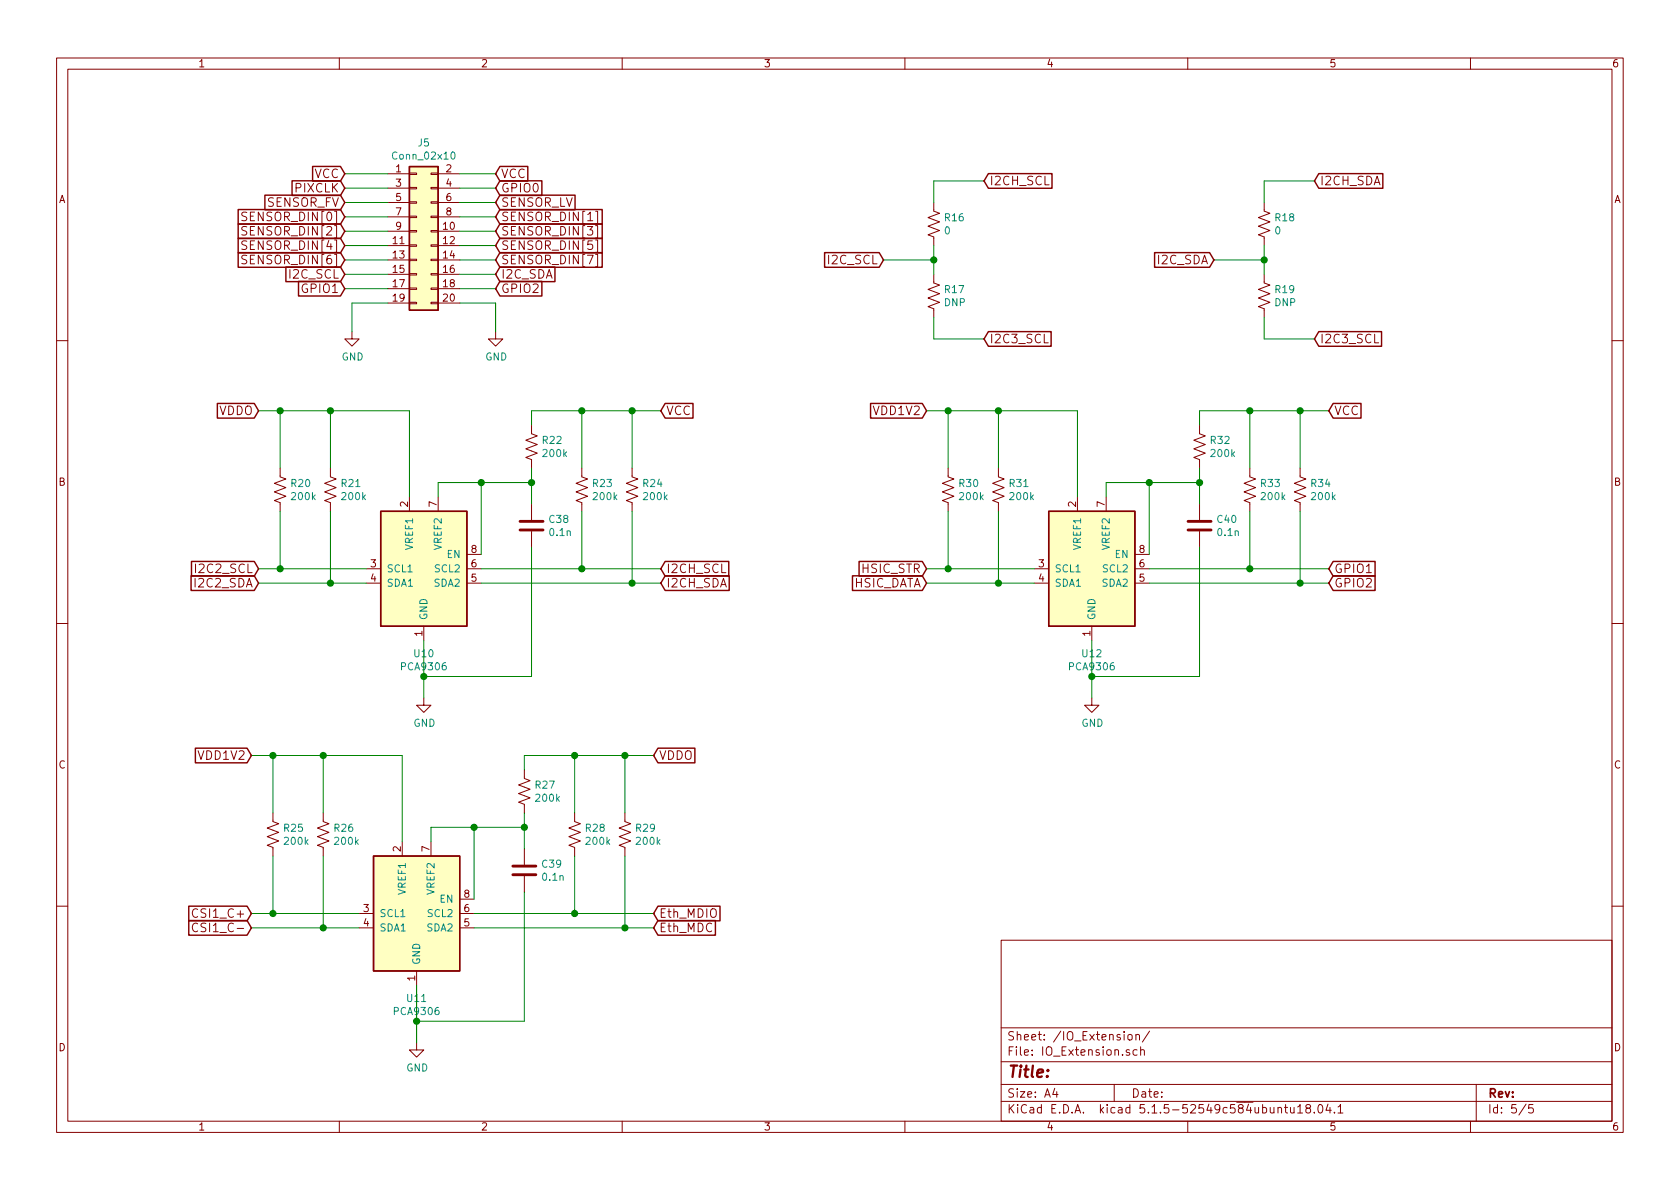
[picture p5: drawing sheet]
<svg xmlns="http://www.w3.org/2000/svg" width="297mm" height="210mm" viewBox="0 0 297 210" stroke-linecap="round" stroke-linejoin="round" font-family="sans-serif">
<g fill="none" stroke="#840000" stroke-width=".18">
<path d="M10 10.3h277v189.9h-277zM12 12.2h273v186.1h-273zM60 10.3v1.9M110 10.3v1.9M160 10.3v1.9M210 10.3v1.9M260 10.3v1.9M43.6 37.6a.68 .68 0 0 0-.8 0v.5l.8 .3v.5a.62 .62 0 0 1-.9 .1M68.6 30.7h3.8M68.6 33.3h3.8M68.6 35.8h3.8M68.6 38.3h3.8"/>
<path d="M72.4 38.2h1.3v.3h-1.3zM72.4 35.7h1.3v.2h-1.3zM72.4 33.1h1.3v.3h-1.3zM72.4 30.6h1.3v.3h-1.3zM76.2 38.2h1.3v.3h-1.3zM76.2 35.7h1.3v.2h-1.3zM76.2 33.1h1.3v.3h-1.3zM76.2 30.6h1.3v.3h-1.3zM77.5 30.7h3.8M77.5 33.3h3.8M77.5 35.8h3.8M77.5 38.3h3.8"/>
<path d="M105.3 39.9h.4v2.2h-.4M105.3 37.4h.4v2.1h-.4M165.1 35.8v1.5l1 .4-2 .8 2 .7-2 .8 2 .8-2 .7 1 .4v1.5M223.5 35.8v1.5l1 .4-2 .8 2 .7-2 .8 2 .8-2 .7 1 .4v1.5M43.6 45.2a.68 .68 0 0 0-.8 .1v.4l.8 .4v.4a.62 .62 0 0 1-.9 .1M43.6 40.1a.68 .68 0 0 0-.8 .1v.4l.8 .4v.4a.62 .62 0 0 1-.9 .1M43.6 42.7a.68 .68 0 0 0-.8 0v.5l.8 .3v.5a.62 .62 0 0 1-.9 0M62.2 58.7v1.2h1.3l-1.3 1.3-1.2-1.3h1.2M68.6 40.9h3.8M68.6 43.4h3.8M68.6 46h3.8M68.6 48.5h3.8"/>
<path d="M68.6 51h3.8M68.6 53.6h3.8M72.4 45.8h1.3v.3h-1.3zM72.4 48.4h1.3v.2h-1.3zM72.4 50.9h1.3v.3h-1.3zM72.4 53.5h1.3v.2h-1.3zM72.4 43.3h1.3v.3h-1.3zM72.4 40.8h1.3v.2h-1.3zM76.2 45.8h1.3v.3h-1.3zM76.2 48.4h1.3v.2h-1.3zM76.2 50.9h1.3v.3h-1.3zM76.2 53.5h1.3v.2h-1.3z"/>
<path d="M76.2 43.3h1.3v.3h-1.3zM76.2 40.8h1.3v.2h-1.3zM77.5 40.9h3.8M77.5 43.4h3.8M77.5 46h3.8M77.5 48.5h3.8M77.5 51h3.8M77.5 53.6h3.8M87.6 58.7v1.2h1.3l-1.3 1.3-1.2-1.3h1.2M105.3 45h.4v2.2h-.4M105.3 42.4h.4v2.2h-.4M165.1 48.5v1.5l1 .4-2 .8 2 .7-2 .8 2 .8-2 .7 1 .4v1.5"/>
<path d="M223.5 48.5v1.5l1 .4-2 .8 2 .7-2 .8 2 .8-2 .7 1 .4v1.5M10 60.2h2M94 75.2v1.5l1 .4-2 .7 2 .8-2 .8 2 .7-2 .8 1 .4v1.5M212.1 75.2v1.5l1 .4-2 .7 2 .8-2 .8 2 .7-2 .8 1 .4v1.5M285 60.2h2M49.5 82.8v1.5l1 .4-2 .8 2 .7-2 .8 2 .8-2 .7 1 .4v1.5M58.4 82.8v1.5l1 .4-2 .8 2 .7-2 .8 2 .8-2 .7 1 .4v1.5M72.4 87.9v2.5M77.5 87.9v2.5M82.5 98h2.6M94 89.1v2.8M94 94v2.8"/>
<path d="M102.9 82.8v1.5l1 .4-2 .8 2 .7-2 .8 2 .8-2 .7 1 .4v1.5M111.8 82.8v1.5l1 .4-2.1 .8 2.1 .7-2.1 .8 2.1 .8-2.1 .7 1.1 .4v1.5M167.6 82.8v1.5l1.1 .4-2.1 .8 2.1 .7-2.1 .8 2.1 .8-2.1 .7 1 .4v1.5M176.5 82.8v1.5l1 .4-2 .8 2 .7-2 .8 2 .8-2 .7 1 .4v1.5M190.5 87.9v2.5M195.6 87.9v2.5M200.7 98h2.5M212.1 89.1v2.8M212.1 94v2.8M221 82.8v1.5l1 .4-2 .8 2 .7-2 .8 2 .8-2 .7 1 .4v1.5M229.9 82.8v1.5l1 .4-2 .8 2 .7-2 .8 2 .8-2 .7 1 .4v1.5M10 110.3h2"/>
<path d="M64.8 100.6h2.5M64.8 103.1h2.5M74.9 110.7v2.6M82.5 100.6h2.6M82.5 103.1h2.6M182.9 100.6h2.5M182.9 103.1h2.5M193 110.7v2.6M200.7 100.6h2.5M200.7 103.1h2.5M285 110.3h2M74.9 123.4v1.3h1.3l-1.3 1.3-1.2-1.3h1.2"/>
<path d="M92.7 136.1v1.6l1 .3-2 .8 2 .8-2 .7 2 .8-2 .8 1 .3v1.6M193 123.4v1.3h1.3l-1.3 1.3-1.2-1.3h1.2M48.3 143.8v1.5l1 .4-2.1 .7 2.1 .8-2.1 .7 2.1 .8-2.1 .8 1.1 .4v1.5M57.1 143.8v1.5l1.1 .4-2.1 .7 2.1 .8-2.1 .7 2.1 .8-2.1 .8 1 .4v1.5M71.1 148.8v2.6M76.2 148.8v2.6M81.3 159h2.5M92.7 150.1v2.8M92.7 154.9v2.8M101.6 143.8v1.5l1 .4-2 .7 2 .8-2 .7 2 .8-2 .8 1 .4v1.5M110.5 143.8v1.5l1 .4-2 .7 2 .8-2 .7 2 .8-2 .8 1 .4v1.5M10 160.2h2"/>
<path d="M35 160.8a.62 .62 0 0 0-.8 0 .62 .62 0 0 0-.2 .8 .57 .57 0 0 0 .3 .5 .57 .57 0 0 0 .7 0M35 163.4a.62 .62 0 0 0-.8 0 .62 .62 0 0 0-.2 .7 .57 .57 0 0 0 .3 .6 .57 .57 0 0 0 .7-.1M63.5 161.5h2.5M63.5 164.1h2.5M73.7 171.7v2.5M81.3 161.5h2.5M81.3 164.1h2.5M177 166.3h108v32h-108zM285 160.2h2M60 198.3v1.9M73.7 184.4v1.3h1.2l-1.2 1.2-1.3-1.2h1.3M110 198.3v1.9"/>
<path d="M160 198.3v1.9M177 194.8h108M177 191.8h108M177 187.8h108M177 181.8h108M186.5 192.5l-.4 1h1M186.8 193v1M197 191.8v3M199.5 183.1l.2-.2 .4 .2v.7l-.2 .1-.4-.1zM199.7 185.7a.37 .37 0 0 0-.6 .1l.1 .2 .5 .2 .1 .1-.3 .3-.4-.1M200.8 183.1l.2-.2 .4 .1 .1 .9M200.8 182.9v1"/>
<path d="M201 185.7l-.4-.1-.3 .3 .1 .6 .2 .1 .4-.1M201.7 185.7h.1a.37 .37 0 0 1 .5 .1v.8M201.7 185.1v1.5M203.3 182.3l-1.3 2M210 198.3v1.9M226 196l.2-.2 .3 .1 .1 .9M227.1 195.8h.6M227.3 195.3v1.3l.4 .2M228.2 195.8v.9l.4 .1 .2-.1M228.8 195.8v1M229.4 195.8l.5-.5v1.5M229.4 196.8h.9"/>
<path d="M231.2 196l-.3-.2v-.3a.48 .48 0 0 1 .7-.1l.1 .2-.1 .3-.6 .1-.1 .3v.4l.3 .1 .4-.1 .1-.2v-.2l-.3-.3M232.4 196.7v.1M233.1 195.5l.3-.2a.8 .8 0 0 1 .5 .8 .8 .8 0 0 1-.5 .7l-.3-.1-.1-.4zM234.8 195.2l-.4 1.1h1M235.2 195.8v1M235.9 196.7v.1M236.6 195.8l.4-.5v1.5M236.6 196.8h.8M260 198.3v1.9M261 191.8v6.5M269.8 195.2l-1.2 2M271 195.3h-.7v.7l.2-.1 .5 .1 .1 .2-.1 .5-.2 .1-.5-.1"/>
</g>
<path d="M91.9 93.7h4.1M91.9 92.2h4.1M210.1 93.7h4M210.1 92.2h4M90.7 154.7h4M90.7 153.2h4" fill="none" stroke="#840000" stroke-width=".51"/>
<g fill="#ffffc2" stroke="#ffffc2" stroke-width=".18">
<path d="M67.3 90.4h15.2v20.3h-15.2z"/>
<path d="M185.4 90.4h15.3v20.3h-15.3z"/>
<path d="M72.4 29.5h5.1v25.4h-5.1z"/>
<path d="M66 151.4h15.3v20.3h-15.3z"/>
</g>
<g fill="none" stroke="#840000" stroke-width=".25">
<path d="M42.1 37.1h18.1l.8 1.2-.8 1.3h-18.1zM42.1 39.6h18.1l.8 1.3-.8 1.3h-18.1zM46.8 34.5h13.4l.8 1.3-.8 1.3h-13.4zM51.6 32h8.6l.8 1.3-.8 1.3h-8.6zM55.3 29.4h4.9l.8 1.3-.8 1.3h-4.9zM72.4 29.5h5.1v25.4h-5.1zM88.4 34.5h13.3v2.6h-13.3l-.8-1.3zM88.4 29.4h4.9v2.6h-4.9l-.8-1.3zM88.4 39.6h18.1v2.6h-18.1l-.8-1.3zM88.4 32h7.4v2.6h-7.4l-.8-1.3zM88.4 37.1h18.1v2.5h-18.1l-.8-1.3zM174.8 30.7h11.2v2.6h-11.2l-.8-1.3z"/>
<path d="M233.2 30.7h11.3v2.6h-11.3l-.8-1.3zM42.1 44.7h18.1l.8 1.3-.8 1.3h-18.1zM42.1 42.1h18.1l.8 1.3-.8 1.3h-18.1zM50.5 47.2h9.7l.8 1.3-.8 1.3h-9.7zM52.8 49.8h7.4l.8 1.2-.8 1.3h-7.4zM88.4 47.2h9.7v2.6h-9.7l-.8-1.3zM88.4 44.7h18.1v2.6h-18.1l-.8-1.3zM88.4 49.8h7.4v2.5h-7.4l-.8-1.3zM88.4 42.1h18.1v2.6h-18.1l-.8-1.3zM145.8 44.7h9.6l.8 1.3-.8 1.3h-9.6zM174.8 58.6h11.1v2.6h-11.1l-.8-1.3zM204.1 44.7h9.8l.7 1.3-.7 1.3h-9.8z"/>
<path d="M233.2 58.6h11.1v2.6h-11.1l-.8-1.3zM38.4 71.3h6.6l.7 1.3-.7 1.3h-6.6zM117.6 71.3h4.9v2.6h-4.9l-.8-1.3zM153.9 71.3h9.2l.7 1.3-.7 1.3h-9.2zM235.7 71.3h4.9v2.6h-4.9l-.8-1.3zM33.9 99.3h11.1l.7 1.3-.7 1.3h-11.1zM67.3 90.4h15.2v20.3h-15.2zM117.6 99.3h11.3v2.6h-11.3l-.8-1.3zM151.9 99.3h11.2l.7 1.3-.7 1.3h-11.2zM185.4 90.4h15.3v20.3h-15.3zM235.7 99.3h7.4v2.6h-7.4l-.8-1.3zM33.8 101.8h11.2l.7 1.3-.7 1.3h-11.2z"/>
<path d="M117.6 101.8h11.3v2.6h-11.3l-.8-1.3zM150.7 101.8h12.4l.7 1.3-.7 1.3h-12.4zM235.7 101.8h7.4v2.6h-7.4l-.8-1.3zM34.5 132.3h9.2l.7 1.3-.7 1.3h-9.2zM116.3 132.3h6.6v2.6h-6.6l-.7-1.3zM66 151.4h15.3v20.3h-15.3zM33.4 160.2h10.3l.7 1.3-.7 1.3h-10.3zM33.4 162.8h10.3l.7 1.3-.7 1.3h-10.3zM116.3 160.2h11v2.6h-11l-.7-1.3zM116.3 162.8h10.2v2.6h-10.2l-.7-1.3z"/>
</g>
<path d="M79.9 26.9h.1a.69 .69 0 0 1 .5 .6 .69 .69 0 0 1-.5 .6 .83 .83 0 0 1-.1-1.2z" fill="none" stroke="#008484" stroke-width=".18"/>
<g fill="none" stroke="#008400" stroke-width=".18">
<path d="M61 30.7h7.6M61 38.3h7.6M61 33.3h7.6M61 35.8h7.6M81.3 30.7h6.3M81.3 38.3h6.3M81.3 33.3h6.3M81.3 35.8h6.3M174 32h-8.9v3.8M232.4 32h-8.9v3.8M61 46h7.6M61 40.9h7.6"/>
<path d="M61 43.4h7.6M61 51h7.6M61 48.5h7.6M68.6 53.6h-6.4v5.1M81.3 46h6.3M81.3 40.9h6.3M81.3 43.4h6.3M81.3 51h6.3M81.3 48.5h6.3M81.3 53.6h6.3v5.1M156.2 46h8.9M165.1 56.1v3.8h8.9"/>
<path d="M165.1 43.4v5.1M214.6 46h8.9M223.5 56.1v3.8h8.9M223.5 43.4v5.1M45.7 72.6h26.7v15.3M49.5 72.6v10.2M58.4 72.6v10.2M102.9 72.6v10.2M111.8 72.6v10.2M116.8 72.6h-22.8v2.6M163.8 72.6h26.7v15.3M167.6 72.6v10.2"/>
<path d="M176.5 72.6v10.2M221 72.6v10.2M229.9 72.6v10.2M234.9 72.6h-22.8v2.6M49.5 90.4v10.2M58.4 90.4v12.7M85.1 85.3v12.7M94 85.3h-16.5v2.6M94 96.8v22.8h-19.1M94 82.8v6.3M102.9 90.4v10.2M111.8 90.4v12.7"/>
<path d="M167.6 90.4v10.2M176.5 90.4v12.7M203.2 85.3v12.7M212.1 85.3h-16.5v2.6M212.1 82.8v6.3M212.1 96.8v22.8h-19.1M221 90.4v10.2M229.9 90.4v12.7M45.7 100.6h19.1M45.7 103.1h19.1M74.9 113.3v10.1M85.1 100.6h31.7"/>
<path d="M85.1 103.1h31.7M163.8 100.6h19.1M163.8 103.1h19.1M193 113.3v10.1M203.2 100.6h31.7M203.2 103.1h31.7M44.4 133.6h26.7v15.2M48.3 133.6v10.2M57.1 133.6v10.2M101.6 133.6v10.2M110.5 133.6v10.2M115.6 133.6h-22.9v2.5"/>
<path d="M48.3 151.4v10.1M57.1 151.4v12.7M83.8 146.3v12.7M92.7 143.8v6.3M92.7 157.7v22.9h-19M92.7 146.3h-16.5v2.5M101.6 151.4v10.1M110.5 151.4v12.7M44.4 161.5h19.1M44.4 164.1h19.1M73.7 174.2v10.2M83.8 161.5h31.8"/>
<path d="M83.8 164.1h31.8"/>
</g>
<g fill="#008400" stroke="#008400" stroke-width=".25">
<circle cx="58.4" cy="72.6" r=".51"/>
<circle cx="229.9" cy="72.6" r=".51"/>
<circle cx="203.2" cy="85.3" r=".51"/>
<circle cx="73.7" cy="180.6" r=".51"/>
<circle cx="165.1" cy="46" r=".51"/>
<circle cx="92.7" cy="146.3" r=".51"/>
<circle cx="167.6" cy="100.6" r=".51"/>
<circle cx="49.5" cy="100.6" r=".51"/>
<circle cx="176.5" cy="72.6" r=".51"/>
<circle cx="167.6" cy="72.6" r=".51"/>
<circle cx="58.4" cy="103.1" r=".51"/>
<circle cx="49.5" cy="72.6" r=".51"/>
<circle cx="83.8" cy="146.3" r=".51"/>
<circle cx="176.5" cy="103.1" r=".51"/>
<circle cx="102.9" cy="100.6" r=".51"/>
<circle cx="85.1" cy="85.3" r=".51"/>
<circle cx="223.5" cy="46" r=".51"/>
<circle cx="212.1" cy="85.3" r=".51"/>
<circle cx="94" cy="85.3" r=".51"/>
<circle cx="57.2" cy="133.6" r=".51"/>
<circle cx="74.9" cy="119.6" r=".51"/>
<circle cx="193" cy="119.6" r=".51"/>
<circle cx="57.2" cy="164.1" r=".51"/>
<circle cx="48.3" cy="133.6" r=".51"/>
<circle cx="48.3" cy="161.5" r=".51"/>
<circle cx="111.8" cy="72.6" r=".51"/>
<circle cx="110.5" cy="133.6" r=".51"/>
<circle cx="101.6" cy="133.6" r=".51"/>
<circle cx="111.8" cy="103.1" r=".51"/>
<circle cx="221" cy="100.6" r=".51"/>
<circle cx="110.5" cy="164.1" r=".51"/>
<circle cx="102.9" cy="72.6" r=".51"/>
<circle cx="229.9" cy="103.1" r=".51"/>
<circle cx="101.6" cy="161.5" r=".51"/>
<circle cx="221" cy="72.6" r=".51"/>
</g>
<text font-size="2.8" fill="#840000" x="178" y="190.5">Title:</text>
<g font-size="2.1" fill="#840000">
<text x="52.3" y="34">PIXCLK</text>
<text x="55.6" y="31.5">VCC</text>
<text x="88.5" y="31.5">VCC</text>
<text x="88.5" y="34">GPIO0</text>
<text x="174.9" y="32.8">I2CH_SCL</text>
<text x="233.3" y="32.8">I2CH_SDA</text>
<text x="43.7" y="39.1">SENSOR_DIN[0]</text>
<text x="43.7" y="41.7">SENSOR_DIN[2]</text>
<text x="47.2" y="36.6">SENSOR_FV</text>
<text x="88.5" y="36.6">SENSOR_LV</text>
<text x="88.5" y="41.7">SENSOR_DIN[3]</text>
<text x="88.5" y="39.1">SENSOR_DIN[1]</text>
<text x="43.7" y="46.7">SENSOR_DIN[6]</text>
<text x="43.7" y="44.2">SENSOR_DIN[4]</text>
<text x="88.5" y="46.7">SENSOR_DIN[7]</text>
<text x="88.5" y="44.2">SENSOR_DIN[5]</text>
<text x="146.6" y="46.7">I2C_SCL</text>
<text x="204.7" y="46.7">I2C_SDA</text>
<text x="51.3" y="49.3">I2C_SCL</text>
<text x="53.6" y="51.8">GPIO1</text>
<text x="88.5" y="49.3">I2C_SDA</text>
<text x="88.5" y="51.8">GPIO2</text>
<text x="174.9" y="60.7">I2C3_SCL</text>
<text x="233.3" y="60.7">I2C3_SCL</text>
<text x="38.7" y="73.4">VDDO</text>
<text x="117.8" y="73.4">VCC</text>
<text x="154.7" y="73.4">VDD1V2</text>
<text x="235.9" y="73.4">VCC</text>
<text x="34.9" y="101.3">I2C2_SCL</text>
<text x="117.8" y="101.3">I2CH_SCL</text>
<text x="152.4" y="101.3">HSIC_STR</text>
<text x="235.9" y="101.3">GPIO1</text>
<text x="34.7" y="103.9">I2C2_SDA</text>
<text x="117.8" y="103.9">I2CH_SDA</text>
<text x="150.8" y="103.9">HSIC_DATA</text>
<text x="235.9" y="103.9">GPIO2</text>
<text x="35.3" y="134.4">VDD1V2</text>
<text x="116.5" y="134.4">VDDO</text>
<text x="34.9" y="162.3">CSI1_C+</text>
<text x="35.4" y="164.8">CSI1_C-</text>
<text x="116.5" y="162.3">Eth_MDIO</text>
<text x="116.5" y="164.8">Eth_MDC</text>
<text x="178" y="184">Sheet: /IO_Extension/</text>
<text x="178" y="186.7">File: IO_Extension.sch</text>
<text x="178" y="196.9">KiCad E.D.A. kicad 5.1.5-52549c584ubuntu18.04.1</text>
<text x="178" y="194.1">Size: A4</text>
<text x="200" y="194.1">Date:</text>
<text x="263" y="194.1">Rev:</text>
<text x="263" y="196.9">Id: 5/5</text>
</g>
<g font-size="1.8" fill="#840000">
<text x="35" y="11.9">1</text>
<text x="85" y="11.9">2</text>
<text x="135" y="11.9">3</text>
<text x="185" y="11.9">4</text>
<text x="235" y="11.9">5</text>
<text x="285" y="11.9">6</text>
<text x="10.4" y="35.9">A</text>
<text x="70" y="30.5">1</text>
<text x="70" y="33">3</text>
<text x="70" y="35.6">5</text>
<text x="78.9" y="30.5">2</text>
<text x="78.9" y="33">4</text>
<text x="78.9" y="35.6">6</text>
<text x="285.4" y="35.9">A</text>
<text x="70" y="38.1">7</text>
<text x="70" y="40.6">9</text>
<text x="78.4" y="40.6">10</text>
<text x="78.9" y="38.1">8</text>
<text x="69.5" y="43.2">11</text>
<text x="69.5" y="45.7">13</text>
<text x="78.4" y="43.2">12</text>
<text x="78.4" y="45.7">14</text>
<text x="69.5" y="48.3">15</text>
<text x="69.5" y="50.8">17</text>
<text x="69.5" y="53.3">19</text>
<text x="78.4" y="48.3">16</text>
<text x="78.4" y="50.8">18</text>
<text x="78.4" y="53.3">20</text>
<text x="10.4" y="85.9">B</text>
<text x="72.1" y="89.6" transform="rotate(-90 72.1 89.6)">2</text>
<text x="77.2" y="89.6" transform="rotate(-90 77.2 89.6)">7</text>
<text x="190.2" y="89.6" transform="rotate(-90 190.2 89.6)">2</text>
<text x="195.3" y="89.6" transform="rotate(-90 195.3 89.6)">7</text>
<text x="285.4" y="85.9">B</text>
<text x="65.6" y="100.3">3</text>
<text x="83.3" y="100.3">6</text>
<text x="83.3" y="97.8">8</text>
<text x="183.7" y="100.3">3</text>
<text x="201.4" y="100.3">6</text>
<text x="201.4" y="97.8">8</text>
<text x="65.6" y="102.9">4</text>
<text x="83.3" y="102.9">5</text>
<text x="183.7" y="102.9">4</text>
<text x="201.4" y="102.9">5</text>
<text x="74.7" y="112.5" transform="rotate(-90 74.7 112.5)">1</text>
<text x="192.8" y="112.5" transform="rotate(-90 192.8 112.5)">1</text>
<text x="10.4" y="135.9">C</text>
<text x="285.4" y="135.9">C</text>
<text x="70.9" y="150.6" transform="rotate(-90 70.9 150.6)">2</text>
<text x="75.9" y="150.6" transform="rotate(-90 75.9 150.6)">7</text>
<text x="64.3" y="161.3">3</text>
<text x="82.1" y="161.3">6</text>
<text x="82.1" y="158.7">8</text>
<text x="64.3" y="163.8">4</text>
<text x="82.1" y="163.8">5</text>
<text x="73.4" y="173.5" transform="rotate(-90 73.4 173.5)">1</text>
<text x="10.4" y="185.9">D</text>
<text x="285.4" y="185.9">D</text>
<text x="35" y="199.9">1</text>
<text x="85" y="199.9">2</text>
<text x="135" y="199.9">3</text>
<text x="185" y="199.9">4</text>
<text x="235" y="199.9">5</text>
<text x="285" y="199.9">6</text>
</g>
<g font-size="1.8" fill="#008484">
<text x="69.7" y="28.2">Conn_02x10</text>
<text x="74" y="25.9">J5</text>
<text x="167" y="41.4">0</text>
<text x="167.1" y="39.1">R16</text>
<text x="225.5" y="41.4">0</text>
<text x="225.5" y="39.1">R18</text>
<text x="167.1" y="51.8">R17</text>
<text x="225.5" y="51.8">R19</text>
<text x="167" y="54.1">DNP</text>
<text x="225.4" y="54.1">DNP</text>
<text x="60.4" y="63.7">GND</text>
<text x="85.8" y="63.7">GND</text>
<text x="96" y="78.5">R22</text>
<text x="96.1" y="80.8">200k</text>
<text x="214.1" y="78.5">R32</text>
<text x="214.2" y="80.8">200k</text>
<text x="51.5" y="86.1">R20</text>
<text x="51.7" y="88.4">200k</text>
<text x="60.4" y="86.1">R21</text>
<text x="60.6" y="88.4">200k</text>
<text x="104.9" y="86.1">R23</text>
<text x="105" y="88.4">200k</text>
<text x="113.8" y="86.1">R24</text>
<text x="113.9" y="88.4">200k</text>
<text x="169.6" y="86.1">R30</text>
<text x="169.8" y="88.4">200k</text>
<text x="178.5" y="86.1">R31</text>
<text x="178.7" y="88.4">200k</text>
<text x="223" y="86.1">R33</text>
<text x="223.1" y="88.4">200k</text>
<text x="231.9" y="86.1">R34</text>
<text x="232" y="88.4">200k</text>
<text x="97.2" y="92.5">C38</text>
<text x="97.3" y="94.8">0.1n</text>
<text x="215.3" y="92.5">C40</text>
<text x="215.4" y="94.8">0.1n</text>
<text x="68.3" y="101.2">SCL1</text>
<text x="73" y="97.1" transform="rotate(-90 73 97.1)">VREF1</text>
<text x="77" y="101.2">SCL2</text>
<text x="78.1" y="97.1" transform="rotate(-90 78.1 97.1)">VREF2</text>
<text x="79.1" y="98.7">EN</text>
<text x="186.4" y="101.2">SCL1</text>
<text x="191.1" y="97.1" transform="rotate(-90 191.1 97.1)">VREF1</text>
<text x="195.1" y="101.2">SCL2</text>
<text x="196.2" y="97.1" transform="rotate(-90 196.2 97.1)">VREF2</text>
<text x="197.2" y="98.7">EN</text>
<text x="68.3" y="103.8">SDA1</text>
<text x="76.8" y="103.8">SDA2</text>
<text x="186.4" y="103.8">SDA1</text>
<text x="194.9" y="103.8">SDA2</text>
<text x="75.6" y="109.7" transform="rotate(-90 75.6 109.7)">GND</text>
<text x="193.7" y="109.7" transform="rotate(-90 193.7 109.7)">GND</text>
<text x="71.1" y="118.5">PCA9306</text>
<text x="73.3" y="116.2">U10</text>
<text x="189.2" y="118.5">PCA9306</text>
<text x="191.4" y="116.2">U12</text>
<text x="73.1" y="128.5">GND</text>
<text x="191.2" y="128.5">GND</text>
<text x="94.7" y="139.5">R27</text>
<text x="94.9" y="141.8">200k</text>
<text x="50.3" y="147.1">R25</text>
<text x="50.4" y="149.4">200k</text>
<text x="59.2" y="147.1">R26</text>
<text x="59.3" y="149.4">200k</text>
<text x="103.6" y="147.1">R28</text>
<text x="103.8" y="149.4">200k</text>
<text x="112.5" y="147.1">R29</text>
<text x="112.6" y="149.4">200k</text>
<text x="95.9" y="153.4">C39</text>
<text x="96" y="155.7">0.1n</text>
<text x="71.8" y="158.1" transform="rotate(-90 71.8 158.1)">VREF1</text>
<text x="76.8" y="158.1" transform="rotate(-90 76.8 158.1)">VREF2</text>
<text x="77.8" y="159.6">EN</text>
<text x="67.1" y="162.2">SCL1</text>
<text x="67.1" y="164.7">SDA1</text>
<text x="75.5" y="164.7">SDA2</text>
<text x="75.7" y="162.2">SCL2</text>
<text x="74.3" y="170.7" transform="rotate(-90 74.3 170.7)">GND</text>
<text x="69.8" y="179.5">PCA9306</text>
<text x="72" y="177.2">U11</text>
<text x="71.8" y="189.5">GND</text>
</g>
</svg>
